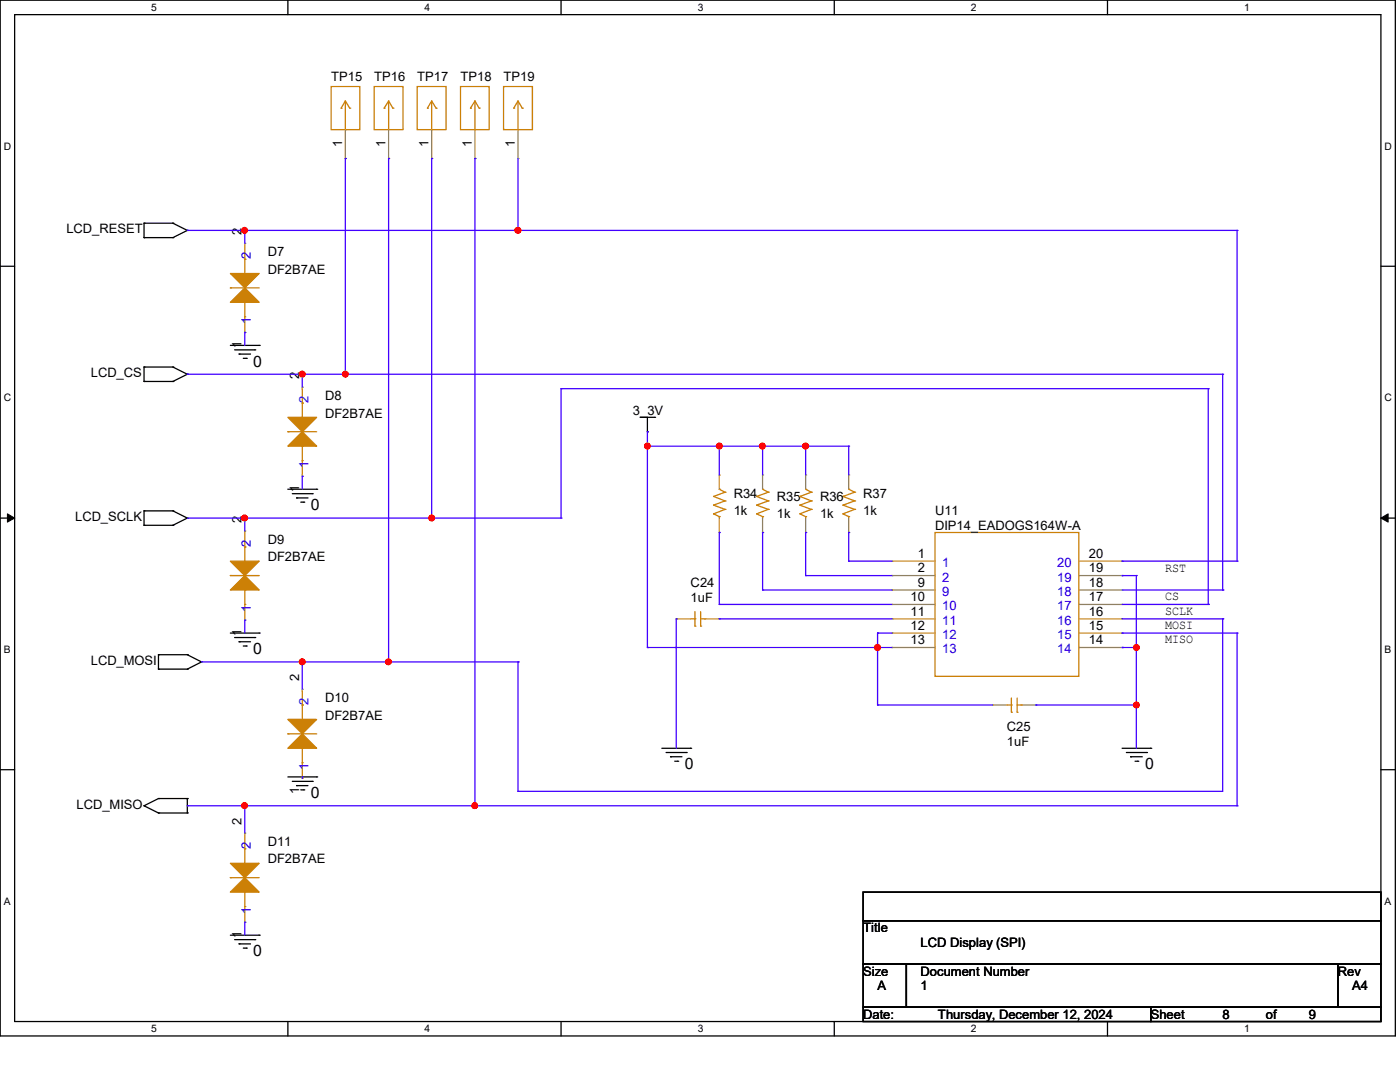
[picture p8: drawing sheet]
<svg xmlns="http://www.w3.org/2000/svg" width="279mm" height="216mm" viewBox="0 0 279 216" stroke-linecap="round" stroke-linejoin="round" font-family="sans-serif">
<path d="M0 0h278.5v206.7h-278.5zM2.9 2.9h272.7v200.9h-272.7z" fill="none" stroke="#000" stroke-width=".25"/>
<g fill="#fff">
<path d="M30.2 .3h1.1v2.3h-1.1z"/>
<path d="M30.2 204.1h1.1v2.3h-1.1z"/>
</g>
<path d="M57.4 0v2.9M57.4 203.8v2.9" fill="none" stroke="#000" stroke-width=".25"/>
<g fill="#fff">
<path d="M84.7 .3h1.1v2.3h-1.1z"/>
<path d="M84.7 204.1h1.1v2.3h-1.1z"/>
</g>
<path d="M112 0v2.9M112 203.8v2.9" fill="none" stroke="#000" stroke-width=".25"/>
<g fill="#fff">
<path d="M139.2 .3h1.1v2.3h-1.1z"/>
<path d="M139.2 204.1h1.1v2.3h-1.1z"/>
</g>
<path d="M166.5 0v2.9M166.5 203.8v2.9" fill="none" stroke="#000" stroke-width=".25"/>
<g fill="#fff">
<path d="M193.8 .3h1.1v2.3h-1.1z"/>
<path d="M193.8 204.1h1.1v2.3h-1.1z"/>
</g>
<path d="M221 0v2.9M221 203.8v2.9" fill="none" stroke="#000" stroke-width=".25"/>
<g fill="#fff">
<path d="M248.3 .3h1.1v2.3h-1.1z"/>
<path d="M248.3 204.1h1.1v2.3h-1.1z"/>
<path d="M.8 28h1.4v2.3h-1.4z"/>
<path d="M276.3 28h1.4v2.3h-1.4z"/>
<path d="M.8 78.2h1.4v2.3h-1.4z"/>
<path d="M276.3 78.2h1.4v2.3h-1.4z"/>
</g>
<path d="M0 53.1h2.9M275.6 53.1h2.9" fill="none" stroke="#000" stroke-width=".25"/>
<g fill="#fff">
<path d="M.8 128.5h1.3v2.2h-1.3z"/>
<path d="M276.3 128.5h1.3v2.2h-1.3z"/>
</g>
<path d="M0 103.4h2.9M275.6 103.4h2.9" fill="none" stroke="#000" stroke-width=".25"/>
<path d="M1.5 102.5l1.4 .9-1.4 .8zM275.6 103.4l1.4-.9v1.7z" fill="#000" stroke="#000" stroke-width=".2"/>
<g fill="#fff">
<path d="M.8 178.7h1.3v2.2h-1.3z"/>
<path d="M276.3 178.7h1.3v2.2h-1.3z"/>
</g>
<g fill="none" stroke="#000" stroke-width=".25">
<path d="M28.7 47.4h.1M28.7 44.5h.1M28.7 44.5h5.8M28.7 47.4h5.8M28.7 44.5v2.9M34.5 44.5h.1M34.5 47.4h.1M34.5 44.5l2.9 1.5M37.4 46h.1M37.4 46l-2.9 1.4M28.7 76.1h.1M28.7 73.2h.1"/>
<path d="M28.7 73.2v2.9M28.7 73.2h5.8M28.7 76.1h5.8M34.5 73.2h.1M34.5 76.1h.1M34.5 73.2l2.9 1.5M37.4 74.7h.1M37.4 74.7l-2.9 1.4M46 68.9h5.7M46.8 69.8h4M47.7 70.7h.1M47.7 70.7h2.3"/>
<path d="M48.6 71.5h.5M49.1 71.5h.1M50.8 69.8h.1M51.7 68.9h.1M57.4 97.6h5.8M58.3 98.5h4M59.2 99.4h.1M59.2 99.4h2.3M62.3 98.5h.1M63.2 97.6h.1M127.8 83.3h2.8M129.2 86.1h.1"/>
<path d="M129.2 83.3v2.8M130.6 83.3h.1M28.7 104.8h.1M28.7 101.9h.1M28.7 101.9v2.9M28.7 101.9h5.8M28.7 104.8h5.8M34.5 101.9h.1M34.5 104.8h.1M34.5 101.9l2.9 1.5M37.4 103.4h.1M37.4 103.4l-2.9 1.4"/>
<path d="M60 100.2h.6M60.6 100.2h.1M31.6 133.5h.1M31.6 130.6h.1M31.6 130.6h5.8M31.6 133.5h5.8M31.6 130.6v2.9M37.4 130.6h.1M37.4 133.5h.1M37.4 130.6l2.8 1.5M40.2 132.1h.1M40.2 132.1l-2.8 1.4"/>
<path d="M46 126.3h5.7M46.8 127.2h4M47.7 128.1h.1M47.7 128.1h2.3M48.6 128.9h.5M49.1 128.9h.1M50.8 127.2h.1M51.7 126.3h.1M0 153.6h2.9M31.6 159.3h.1M31.6 159.3l-2.9 1.5M31.6 159.3h5.8"/>
<path d="M37.4 159.3h.1M37.4 159.3v2.9M57.4 155h5.8M58.3 155.9h4M59.2 156.8h.1M59.2 156.8h2.3M60 157.6h.6M60.6 157.6h.1M62.3 155.9h.1M63.2 155h.1M132.1 149.3h5.7M132.9 150.2h4"/>
<path d="M133.8 151h.1M133.8 151h2.3M134.7 151.9h.6M135.3 151.9h.1M136.9 150.2h.1M137.8 149.3h.1M223.9 149.3h5.8M224.8 150.2h4M225.6 151h.1M225.6 151h2.4M226.5 151.9h.6M227.1 151.9h.1"/>
<path d="M228.8 150.2h.1M229.7 149.3h.1M275.6 153.6h2.9M28.7 160.8h.1M28.7 160.8l2.9 1.4M31.6 162.2h.1M31.6 162.2h5.8M37.4 162.2h.1M172.3 178h103.3v5.7h-103.3zM46 186.6h5.7M46.8 187.5h4M47.7 188.3h.1"/>
<path d="M47.7 188.3h2.3M48.6 189.2h.5M49.1 189.2h.1M50.8 187.5h.1M51.7 186.6h.1M172.3 183.7h103.3v8.7h-103.3zM172.3 192.4h8.6v8.6h-8.6zM180.9 192.4h86.1v8.6h-86.1zM267 192.4h8.6v8.6h-8.6zM172.3 201h57.4v2.8h-57.4zM229.7 201h45.9v2.8h-45.9z"/>
</g>
<g fill="none" stroke="#cc8006" stroke-width=".25">
<path d="M66.1 17.3h5.7v8.6h-5.7zM74.7 17.3h5.7v8.6h-5.7zM83.3 17.3h5.7v8.6h-5.7zM91.9 17.3h5.7v8.6h-5.7zM100.5 17.3h5.8v8.6h-5.8zM68.1 21.6h.1M68.9 25.9h.1M68.9 20.2v5.7M68.9 20.2l-.8 1.4M68.9 20.2l.9 1.4M69.8 21.6h.1M76.7 21.6h.1"/>
<path d="M77.6 25.9h.1M77.6 20.2v5.7M77.6 20.2l-.9 1.4M77.6 20.2l.8 1.4M78.4 21.6h.1M85.3 21.6h.1M86.1 25.9h.1M86.1 20.2v5.7M86.1 20.2l-.8 1.4M86.1 20.2l.9 1.4M87 21.6h.1M93.9 21.6h.1"/>
<path d="M94.8 25.9h.1M94.8 20.2v5.7M94.8 20.2l-.9 1.4M94.8 20.2l.8 1.4M95.6 21.6h.1M102.5 21.6h.1M103.4 25.9h.1M103.4 20.2v5.7M103.4 20.2l-.9 1.4M103.4 20.2l.8 1.4M104.2 21.6h.1M46 57.4h.1"/>
<path d="M46 57.4h5.7M48.9 51.7h.1M48.9 48.9v5.7M48.9 63.2h.1M48.9 60.3h.1M48.9 60.3v5.8M60.3 77.6v5.7M57.4 86.1h.1M57.4 86.1h5.8M60.3 91.9h.1M60.3 80.4h.1M60.3 89h.1"/>
<path d="M60.3 89v5.8M142.4 99.1h.1M142.4 99.1l2.3 .8M143.6 97.6h.1M143.6 97.6l1.1 .6M144.7 99.9h.1M144.7 98.2h.1M144.7 99.9l-2.3 .9M144.7 98.2l-2.3 .9M151 99.1h.1M151 99.1l2.3 .8M152.2 97.6h.1"/>
<path d="M152.2 97.6l1.1 .6M153.3 99.9h.1M153.3 98.2h.1M153.3 99.9l-2.3 .9M153.3 98.2l-2.3 .9M159.6 99.1h.1M159.6 99.1l2.3 .8M160.8 97.6h.1M160.8 97.6l1.1 .6M161.9 99.9h.1M161.9 98.2h.1M161.9 99.9l-2.3 .9"/>
<path d="M161.9 98.2l-2.3 .9M168.2 99.1h.1M168.2 99.1l2.4 .8M169.4 97.6h.1M169.4 97.6l1.2 .6M170.6 99.9h.1M170.6 98.2h.1M170.6 99.9l-2.4 .9M170.6 98.2l-2.4 .9M46 114.9h.1M46 114.9h5.7M48.9 109.1h.1"/>
<path d="M48.9 117.7h.1M48.9 106.3v5.7M48.9 117.7v5.8M142.4 102.5h.1M142.4 100.8h.1M142.4 102.5l1.2 .6M142.4 100.8l2.3 .8M143.6 103.1h.1M143.6 103.1v.3M144.7 101.6h.1M144.7 101.6l-2.3 .9M151 102.5h.1"/>
<path d="M151 100.8h.1M151 102.5l1.2 .6M151 100.8l2.3 .8M152.2 103.1h.1M152.2 103.1v.3M153.3 101.6h.1M153.3 101.6l-2.3 .9M159.6 102.5h.1M159.6 100.8h.1M159.6 102.5l1.2 .6M159.6 100.8l2.3 .8M160.8 103.1h.1"/>
<path d="M160.8 103.1v.3M161.9 101.6h.1M161.9 101.6l-2.3 .9M168.2 102.5h.1M168.2 100.8h.1M168.2 102.5l1.2 .6M168.2 100.8l2.4 .8M169.4 103.1h.1M169.4 103.1v.3M170.6 101.6h.1M170.6 101.6l-2.4 .9M186.6 106.3h28.7v28.7h-28.7z"/>
<path d="M48.9 120.6h.1M60.3 137.8v5.8M137.8 123.5h.9M138.7 124.9h.1M138.7 123.5h.1M138.7 122v2.9M139.8 124.9h.1M139.8 122v2.9M139.8 123.5h.9M140.7 123.5h.1M201.8 139.3v2.8M203 139.3v2.8"/>
<path d="M57.4 146.4h.1M57.4 146.4h5.8M60.3 152.2h.1M60.3 140.7h.1M60.3 149.3h.1M60.3 149.3v5.7M201 140.7h.8M201.8 142.1h.1M201.8 140.7h.1M203 142.1h.1M203 140.7h.8M203.8 140.7h.1"/>
<path d="M46 175.1h.1M46 175.1h5.7M48.9 169.4h.1M48.9 178h.1M48.9 166.5v5.8M48.9 178v5.7M48.9 180.9h.1"/>
</g>
<g fill="none" stroke="#a84" stroke-width=".25">
<path d="M68.9 31.6h.1M68.9 25.9v5.7M77.6 31.6h.1M77.6 25.9v5.7M86.1 31.6h.1M86.1 25.9v5.7M94.8 31.6h.1M94.8 25.9v5.7M103.4 31.6h.1M103.4 25.9v5.7M48.9 48.6h.1M48.9 48.6v.3"/>
<path d="M48.9 66.3h.1M48.9 66.1v.2M60.3 77.3h.1M60.3 77.3v.3M60.3 95h.1M60.3 94.8v.2M143.6 94.8h.1M143.6 94.8v2.8M152.2 94.8h.1M152.2 94.8v2.8M160.8 94.8h.1M160.8 94.8v2.8"/>
<path d="M169.4 94.8h.1M169.4 94.8v2.8M48.9 106h.1M48.9 106v.3M143.6 106.3h.1M143.6 103.4v2.9M152.2 106.3h.1M152.2 103.4v2.9M160.8 106.3h.1M160.8 103.4v2.9M169.4 106.3h.1M169.4 103.4v2.9"/>
<path d="M178 112h.1M178 114.9h.1M178 117.7h.1M178 112h8.6M178 114.9h8.6M178 117.7h8.6M215.3 112h8.6M215.3 114.9h8.6M215.3 117.7h8.6M223.9 117.7h.1M223.9 114.9h.1M223.9 112h.1"/>
<path d="M48.9 123.7h.1M48.9 123.5v.2M60.3 137.5h.1M60.3 137.5v.3M135 123.5h.1M135 123.5h2.8M140.7 123.5h2.9M143.6 123.5h.1M178 120.6h.1M178 123.5h.1M178 126.3h.1M178 129.2h.1"/>
<path d="M178 123.5h8.6M178 120.6h8.6M178 126.3h8.6M178 129.2h8.6M215.3 123.5h8.6M215.3 120.6h8.6M215.3 126.3h8.6M215.3 129.2h8.6M223.9 129.2h.1M223.9 126.3h.1M223.9 123.5h.1M223.9 120.6h.1"/>
<path d="M60.3 155.3h.1M60.3 155v.3M198.1 140.7h.1M198.1 140.7h2.9M203.8 140.7h2.9M206.7 140.7h.1M48.9 166.2h.1M48.9 166.2v.3M48.9 184h.1M48.9 183.7v.3"/>
</g>
<g fill="#cc8006" stroke="#cc8006" stroke-width=".25">
<path d="M48.9 57.4l2.8 2.9h-5.7z" fill-rule="evenodd"/>
<path d="M46 54.6h5.7l-2.8 2.8z" fill-rule="evenodd"/>
<path d="M60.3 86.1l2.9 2.9h-5.8z" fill-rule="evenodd"/>
<path d="M57.4 83.3h5.8l-2.9 2.8z" fill-rule="evenodd"/>
<path d="M48.9 114.9l2.8 2.8h-5.7z" fill-rule="evenodd"/>
<path d="M46 112h5.7l-2.8 2.9z" fill-rule="evenodd"/>
<path d="M48.9 175.1l2.8 2.9h-5.7z" fill-rule="evenodd"/>
<path d="M46 172.3h5.7l-2.8 2.8z" fill-rule="evenodd"/>
<path d="M60.3 146.4l2.9 2.9h-5.8z" fill-rule="evenodd"/>
<path d="M57.4 143.6h5.8l-2.9 2.8z" fill-rule="evenodd"/>
</g>
<g fill="none" stroke="#4200ff" stroke-width=".25">
<path d="M68.9 31.6h.1M68.9 31.6v43.1M77.6 31.6h.1M77.6 31.6v100.5M86.1 31.6h.1M86.1 31.6v71.8M94.8 31.6h.1M94.8 31.6v129.2M103.4 31.6v14.4M37.4 46h.1M37.4 46h209.5M48.9 46h.1"/>
<path d="M48.9 46v2.6M103.4 46h.1M246.9 46h.1M246.9 46v66M37.4 74.7h.1M37.4 74.7h206.6M48.9 66.3h.1M48.9 66.3v2.6M60.3 74.7h.1M60.3 74.7v2.6M68.9 74.7h.1M112 77.6h.1"/>
<path d="M112 77.6v25.8M112 77.6h129.1M241.1 77.6h.1M241.1 77.6v43M244 74.7h.1M244 74.7v43M60.3 95h.1M60.3 95v2.6M129.2 86.1h.1M129.2 89h.1M129.2 86.1v43.1M129.2 89h40.2"/>
<path d="M143.6 89h.1M143.6 89v5.8M152.2 89h.1M152.2 89v5.8M160.8 89h.1M160.8 89v5.8M169.4 89h.1M169.4 89v5.8M37.4 103.4h74.6M48.9 103.4h.1M48.9 103.4v2.6M112 103.4h.1"/>
<path d="M143.6 106.3h.1M143.6 106.3v14.3M152.2 106.3h.1M152.2 117.7h.1M152.2 106.3v11.4M152.2 117.7h25.8M160.8 106.3h.1M160.8 114.9h.1M160.8 106.3v8.6M160.8 114.9h17.2M169.4 106.3h.1M169.4 112h.1"/>
<path d="M169.4 106.3v5.7M169.4 112h8.6M223.9 112h.1M223.9 114.9h.1M223.9 112h23M223.9 114.9h2.9M223.9 117.7h20.1M226.8 114.9h.1M226.8 114.9v34.4M244 117.7h.1M246.9 112h.1M40.2 132.1h63.2"/>
<path d="M48.9 123.7h.1M48.9 123.7v2.6M60.3 132.1h.1M60.3 132.1v5.4M77.6 132.1h.1M103.4 132.1h.1M103.4 132.1v25.8M129.2 129.2h.1M129.2 129.2h48.8M135 123.5h.1M135 123.5v25.8M143.6 120.6h.1"/>
<path d="M143.6 123.5h.1M143.6 120.6h34.4M143.6 123.5h34.4M175.1 126.3h.1M175.1 129.2h.1M175.1 126.3v14.4M175.1 126.3h2.9M223.9 126.3h.1M223.9 129.2h.1M223.9 120.6h17.2M223.9 123.5h20.1M223.9 126.3h23"/>
<path d="M223.9 129.2h2.9M226.8 129.2h.1M241.1 120.6h.1M244 123.5h.1M244 123.5v34.4h-140.6M246.9 126.3h.1M246.9 126.3v34.5M60.3 155h.1M60.3 155v.3M103.4 157.9h.1M175.1 140.7h.1M175.1 140.7h23"/>
<path d="M206.7 140.7h.1M206.7 140.7h20.1M226.8 140.7h.1M37.4 160.8h.1M37.4 160.8h209.5M48.9 160.8h.1M48.9 160.8v5.4M246.9 160.8h.1M48.9 184h.1M48.9 184v2.6"/>
</g>
<g fill="#f00" stroke="#f00" stroke-width=".25">
<circle cx="60.3" cy="74.7" r=".56"/>
<circle cx="94.7" cy="160.8" r=".55"/>
<circle cx="60.3" cy="132.1" r=".56"/>
<circle cx="77.5" cy="132.1" r=".55"/>
<circle cx="86.1" cy="103.4" r=".55"/>
<circle cx="48.8" cy="103.4" r=".55"/>
<circle cx="48.8" cy="46" r=".55"/>
<circle cx="48.8" cy="160.8" r=".55"/>
<circle cx="129.2" cy="89" r=".55"/>
<circle cx="143.6" cy="89" r=".55"/>
<circle cx="152.1" cy="89" r=".55"/>
<circle cx="160.8" cy="89" r=".56"/>
<circle cx="175.1" cy="129.2" r=".56"/>
<circle cx="226.8" cy="129.2" r=".55"/>
<circle cx="226.8" cy="140.7" r=".55"/>
<circle cx="68.9" cy="74.7" r=".55"/>
<circle cx="103.4" cy="46" r=".56"/>
</g>
<g font-size="3.1">
<text x="50.5" y="73.2">0</text>
<text x="62.1" y="101.9">0</text>
<text x="50.5" y="130.6">0</text>
<text x="136.7" y="153.5">0</text>
<text x="228.5" y="153.5">0</text>
<text x="62.1" y="159.3">0</text>
<text x="50.5" y="190.8">0</text>
</g>
<g font-size="2.6">
<text x="66.1" y="16.2">TP15</text>
<text x="74.7" y="16.2">TP16</text>
<text x="83.3" y="16.2">TP17</text>
<text x="91.9" y="16.2">TP18</text>
<text x="100.5" y="16.2">TP19</text>
<text x="68.3" y="29.3" transform="rotate(-90 68.3 29.3)">1</text>
<text x="76.9" y="29.3" transform="rotate(-90 76.9 29.3)">1</text>
<text x="85.5" y="29.3" transform="rotate(-90 85.5 29.3)">1</text>
<text x="94.1" y="29.3" transform="rotate(-90 94.1 29.3)">1</text>
<text x="102.7" y="29.3" transform="rotate(-90 102.7 29.3)">1</text>
<text x="13.3" y="46.6">LCD_RESET</text>
<text x="48.2" y="46.9" transform="rotate(-90 48.2 46.9)">2</text>
<text x="53.4" y="51.2">D7</text>
<text x="53.4" y="54.6">DF2B7AE</text>
<text x="48.2" y="69.5" transform="rotate(-90 48.2 69.5)">1</text>
<text x="18.1" y="75.3">LCD_CS</text>
<text x="59.7" y="75.6" transform="rotate(-90 59.7 75.6)">2</text>
<text x="64.9" y="79.9">D8</text>
<text x="64.9" y="83.3">DF2B7AE</text>
<text x="126.3" y="82.8">3_3V</text>
<text x="59.7" y="98.2" transform="rotate(-90 59.7 98.2)">1</text>
<text x="146.4" y="99.4">R34</text>
<text x="155" y="99.9">R35</text>
<text x="163.7" y="99.9">R36</text>
<text x="172.3" y="99.4">R37</text>
<text x="15" y="104">LCD_SCLK</text>
<text x="48.2" y="104.3" transform="rotate(-90 48.2 104.3)">2</text>
<text x="146.4" y="102.8">1k</text>
<text x="155" y="103.4">1k</text>
<text x="163.7" y="103.4">1k</text>
<text x="172.3" y="102.8">1k</text>
<text x="186.6" y="102.8">U11</text>
<text x="186.6" y="105.7">DIP14_EADOGS164W-A</text>
<text x="53.4" y="108.6">D9</text>
<text x="53.4" y="112">DF2B7AE</text>
<text x="183.2" y="111.3">1</text>
<text x="217.3" y="111.3">20</text>
<text x="137.8" y="117.2">C24</text>
<text x="181.7" y="120">10</text>
<text x="183.2" y="114.2">2</text>
<text x="183.2" y="117.1">9</text>
<text x="217.3" y="120">17</text>
<text x="217.3" y="117.1">18</text>
<text x="217.3" y="114.2">19</text>
<text x="232.5" y="119.8">CS</text>
<text x="232.5" y="114">RST</text>
<text x="137.8" y="120.1">1uF</text>
<text x="181.7" y="122.9">11</text>
<text x="181.7" y="125.7">12</text>
<text x="217.3" y="125.7">15</text>
<text x="217.3" y="122.9">16</text>
<text x="232.5" y="125.6">MOSI</text>
<text x="232.5" y="122.7">SCLK</text>
<text x="48.2" y="126.9" transform="rotate(-90 48.2 126.9)">1</text>
<text x="181.7" y="128.6">13</text>
<text x="217.3" y="128.6">14</text>
<text x="232.5" y="128.4">MISO</text>
<text x="18.1" y="132.7">LCD_MOSI</text>
<text x="59.7" y="135.8" transform="rotate(-90 59.7 135.8)">2</text>
<text x="64.9" y="140.2">D10</text>
<text x="64.9" y="143.6">DF2B7AE</text>
<text x="201" y="145.9">C25</text>
<text x="201" y="148.8">1uF</text>
<text x="15.3" y="161.4">LCD_MISO</text>
<text x="59.7" y="158.5" transform="rotate(-90 59.7 158.5)">1</text>
<text x="48.2" y="164.5" transform="rotate(-90 48.2 164.5)">2</text>
<text x="53.4" y="168.9">D11</text>
<text x="53.4" y="172.3">DF2B7AE</text>
<text x="48.2" y="187.2" transform="rotate(-90 48.2 187.2)">1</text>
<text x="172.3" y="186.1">Title</text>
<text x="183.7" y="188.9">LCD Display (SPI)</text>
<text x="172.3" y="194.7">Size</text>
<text x="175.1" y="197.6">A</text>
<text x="183.7" y="194.7">Document Number</text>
<text x="183.7" y="197.6">1</text>
<text x="267" y="194.7">Rev</text>
<text x="269.8" y="197.6">A4</text>
<text x="172.3" y="203.3">Date:</text>
<text x="187.2" y="203.3">Thursday, December 12, 2024</text>
<text x="229.7" y="203.3">Sheet</text>
<text x="244" y="203.3">8</text>
<text x="252.6" y="203.3">of</text>
<text x="261.2" y="203.3">9</text>
</g>
<g font-size="2.6" fill="#00c">
<text x="50.1" y="51.7" transform="rotate(-90 50.1 51.7)">2</text>
<text x="50.1" y="64.6" transform="rotate(-90 50.1 64.6)">1</text>
<text x="61.6" y="80.4" transform="rotate(-90 61.6 80.4)">2</text>
<text x="61.6" y="93.3" transform="rotate(-90 61.6 93.3)">1</text>
<text x="50.1" y="109.1" transform="rotate(-90 50.1 109.1)">2</text>
<text x="188" y="113.2">1</text>
<text x="211" y="113.2">20</text>
<text x="188" y="116">2</text>
<text x="188" y="118.9">9</text>
<text x="211" y="118.9">18</text>
<text x="211" y="116">19</text>
<text x="50.1" y="122" transform="rotate(-90 50.1 122)">1</text>
<text x="188" y="121.8">10</text>
<text x="188" y="124.7">11</text>
<text x="211" y="124.7">16</text>
<text x="211" y="121.8">17</text>
<text x="188" y="127.5">12</text>
<text x="188" y="130.4">13</text>
<text x="211" y="130.4">14</text>
<text x="211" y="127.5">15</text>
<text x="61.6" y="140.7" transform="rotate(-90 61.6 140.7)">2</text>
<text x="61.6" y="153.6" transform="rotate(-90 61.6 153.6)">1</text>
<text x="50.1" y="169.4" transform="rotate(-90 50.1 169.4)">2</text>
<text x="50.1" y="182.3" transform="rotate(-90 50.1 182.3)">1</text>
</g>
<g font-size="2.1">
<text x="30.2" y="2.2">5</text>
<text x="84.7" y="2.2">4</text>
<text x="139.2" y="2.2">3</text>
<text x="193.8" y="2.2">2</text>
<text x="248.3" y="2.2">1</text>
<text x=".8" y="29.8">D</text>
<text x="276.3" y="29.8">D</text>
<text x=".8" y="80.1">C</text>
<text x="276.3" y="80.1">C</text>
<text x=".8" y="130.3">B</text>
<text x="276.3" y="130.3">B</text>
<text x=".8" y="180.5">A</text>
<text x="276.3" y="180.5">A</text>
<text x="30.2" y="206">5</text>
<text x="84.7" y="206">4</text>
<text x="139.2" y="206">3</text>
<text x="193.8" y="206">2</text>
<text x="248.3" y="206">1</text>
</g>
</svg>
